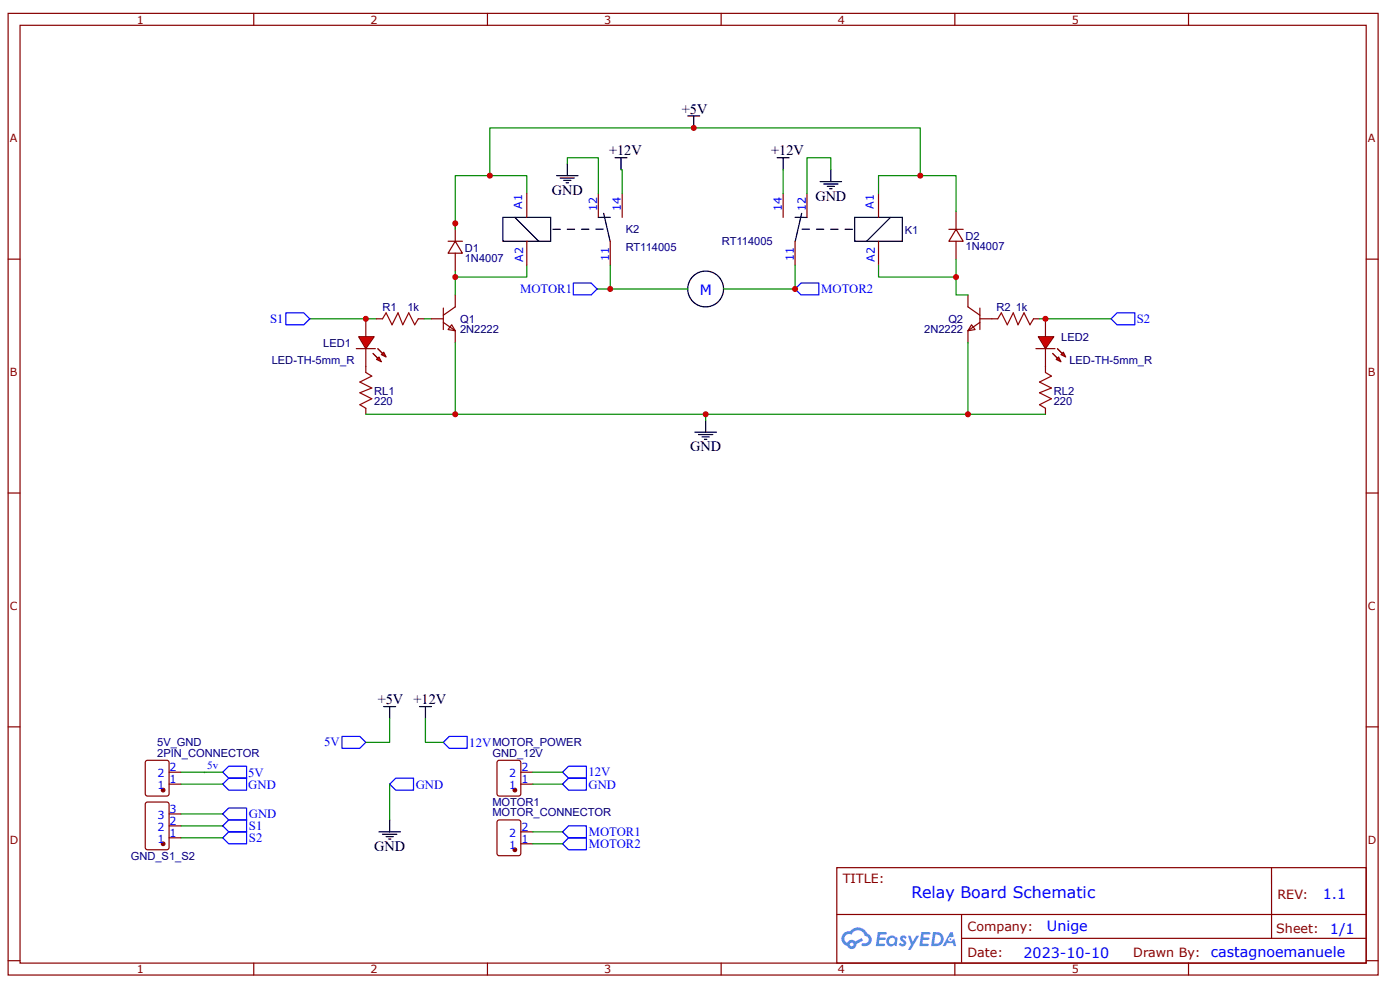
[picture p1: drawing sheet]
<svg xmlns="http://www.w3.org/2000/svg" width="297mm" height="210mm" viewBox="0 0 297 210" stroke-linecap="round" stroke-linejoin="round" font-family="sans-serif">
<g fill="none" stroke="#800" stroke-width=".25">
<path d="M1.7 2.8h290.7v203.9h-290.7zM4.3 5.4h285.5v198.8h-285.5zM53.8 2.8v2.6M103.4 2.8v2.6M153 2.8v2.6M202.6 2.8v2.6M252.1 2.8v2.6M1.7 54.9h2.6M289.8 54.9h2.6M1.7 104.5h2.6M289.8 104.5h2.6M1.7 154.1h2.6"/>
<path d="M289.8 154.1h2.6M177.5 184h112.3v20.2h-112.3zM177.6 193.9h112.1M204 198.9h85.7M204 193.9v10.1M269.8 184v14.9M1.7 203.7h2.6M53.8 204.2v2.5M103.4 204.2v2.5M153 204.2v2.5M202.6 204.2v2.5M252.1 204.2v2.5"/>
<path d="M289.8 203.7h2.6"/>
</g>
<g fill="#58f">
<path d="M191.1 198.5l.5-.2 .4 .1 .3 .3-.2 .4a.33 .33 0 0 0-.3-.3 .33 .33 0 0 0-.3 .1v.1a.85 .85 0 0 1 .7 .7 .85 .85 0 0 1-.3 .8l-.7 .1-.6-.4 .4-.4 .5 .3 .2-.1v-.2a.88 .88 0 0 1-.6-1.3z"/>
<path d="M192.6 198.4h.6l.4 1.3 .8-1.3h.6l-1.8 3h-.6l.7-1.1z"/>
<path d="M186.2 197.6h1.7l.2 .1-.1 .4h-1.3l-.1 .7h1.1l.2 .2-.2 .3h-1.1l-.2 .8h1.3l.1 .2-.1 .2-1.9 .1z"/>
<path d="M195.5 197.6h1.6l.2 .1v.4h-1.3l-.1 .7h1.1l.2 .2-.3 .3h-1.1l-.1 .8h1.2l.1 .2-.1 .2-1.9 .1z"/>
<path d="M201.6 197.6h.5l.2 .9-.4 .2a.49 .49 0 0 0-.7 .2 .49 .49 0 0 0 .3 .7 .49 .49 0 0 0 .6-.4l.4-.2 .4 1.6h-.6l-.2-.7h-1.2l-.3 .7h-.6z"/>
<path d="M197.9 197.6l-.4 3h1a1.51 1.51 0 0 0 1.7-1.5 1.51 1.51 0 0 0-1.8-1.5zM198.4 198.1a1.02 1.02 0 0 1 1.2 1.2 1.02 1.02 0 0 1-1.4 .8z"/>
<path d="M188.5 198.6a1.11 1.11 0 0 0-.3 1.6 1.11 1.11 0 0 0 1.6 .2l.4 .2 .2-1.7-.4-.2a1.01 1.01 0 0 0-1.5-.1zM188.5 199.5a.66 .66 0 0 1 1.3 0 .66 .66 0 0 1-1.3 0z"/>
<path d="M179 197.9a1.58 1.58 0 0 0 .7 2.6 1.01 1.01 0 0 0 1.2 .7 1.01 1.01 0 0 0 .8-1.1l1.4-.7-.3-.5-1.4 .7a1.02 1.02 0 0 0-1.7 .3 .99 .99 0 0 1-.4-1.4 .99 .99 0 0 1 1.4-.3 1.48 1.48 0 0 1 1.5-1 1.48 1.48 0 0 1 1.3 1.2 .82 .82 0 0 1 .8 1.1 .82 .82 0 0 1-1.2 .5l-.3 .1v.3a1.4 1.4 0 0 0 2-.6 1.4 1.4 0 0 0-.9-1.9 2.19 2.19 0 0 0-3.6-.5l-.8 .1zM180.3 200.2a.4 .4 0 0 1 .8 0 .4 .4 0 0 1-.8 0z"/>
<circle cx="201.6" cy="199.1" r=".19"/>
</g>
<path d="M65.7 67.6h14.2" fill="none" stroke="#080" stroke-width=".25"/>
<path d="M220.3 71.4h3.3l-1.8 2.5z" fill="#f00"/>
<path d="M219.8 73.9h4M220.3 71.4h3.3l-1.8 2.5z" fill="none" stroke="#800" stroke-width=".25"/>
<path d="M224.3 73.9l1 1z" fill="#800"/>
<path d="M224.3 73.9l1 1" fill="none" stroke="#800" stroke-width=".25"/>
<path d="M223.3 74.9l1 1z" fill="#800"/>
<path d="M223.3 74.9l1 1" fill="none" stroke="#800" stroke-width=".25"/>
<path d="M225.1 75.2l.5-.5 .5 1z" fill="#f00"/>
<path d="M225.1 75.2l.5-.5 .5 1z" fill="none" stroke="#800" stroke-width=".25"/>
<path d="M224.1 76.2l.5-.5 .5 1z" fill="#f00"/>
<path d="M221.8 67.6v3.8M221.8 73.9v3.8M224.1 76.2l.5-.5 .5 1z" fill="none" stroke="#800" stroke-width=".25"/>
<path d="M76.1 71.4h3.3l-1.8 2.5z" fill="#f00"/>
<path d="M75.6 73.9h4M76.1 71.4h3.3l-1.8 2.5z" fill="none" stroke="#800" stroke-width=".25"/>
<path d="M80.1 73.9l1.1 1z" fill="#800"/>
<path d="M80.1 73.9l1.1 1" fill="none" stroke="#800" stroke-width=".25"/>
<path d="M79.1 74.9l1 1z" fill="#800"/>
<path d="M79.1 74.9l1 1" fill="none" stroke="#800" stroke-width=".25"/>
<path d="M80.9 75.2l.5-.5 .5 1z" fill="#f00"/>
<path d="M80.9 75.2l.5-.5 .5 1z" fill="none" stroke="#800" stroke-width=".25"/>
<path d="M79.9 76.2l.5-.5 .5 1z" fill="#f00"/>
<g fill="none" stroke="#800" stroke-width=".25">
<path d="M95.1 51.1h3M96.6 51.1l1.5 2.6h-3zM96.6 47.4v3.7M96.6 53.7v3.8M201.3 48.6h3M202.8 48.6l1.5 2.5h-3zM202.8 44.8v3.8M202.8 51.1v3.8M77.6 67.6v3.8M77.6 73.9v5.1M79.9 76.2l.5-.5 .5 1zM79.9 67.6h1.3"/>
<path d="M88.7 67.6h1.3M91.5 67.6h2.6M94.1 68.4l2.5 1.7v2.6M94.1 65.3v4.6M95.8 68.9l.8 1.2-1.5-.2zM96.6 62.5v2.6l-2.5 1.7M205.4 62.5v2.6l2.5 1.7M206.1 68.9l.8 1-1.5 .2zM207.9 67.6h3.8M207.9 68.4l-2.5 1.7v2.6M207.9 65.3v4.6M219.3 67.6h1.2"/>
<path d="M221.8 77.7v1.3M77.6 86.6v1.2M221.8 86.6v1.2M31 170.2l.3-.2h4.1l.4 .4 .1 9.3-.3 .4-4.3 .1-.4-.4-.1-9.3z"/>
</g>
<path d="M77.6 79l1.3 .7-2.6 1.3 2.6 1.3-2.6 1 2.6 1.2-2.6 1.3 1.3 .8M81.2 67.6l.7-1.3 1.3 2.6 1.2-2.6 1.1 2.6 1.2-2.6 1.3 2.6 .7-1.3M211.7 67.6l.7-1.3 1.3 2.6 1.3-2.6 1 2.6 1.2-2.6 1.3 2.6 .8-1.3M221.8 79l1.3 .7-2.6 1.3 2.6 1.3-2.6 1 2.6 1.2-2.6 1.3 1.3 .8" fill="none" stroke="#a00000" stroke-width=".25"/>
<path d="M96.6 58.7v3.8M111.8 56.2v2.5h-15.2v-1.2M111.8 41v-3.8h-15.2v11.4M90 67.6h1.5" fill="none" stroke="#080" stroke-width=".25"/>
<circle cx="34.6" cy="178.9" r=".38" fill="#800"/>
<g fill="none" stroke="#800" stroke-width=".25">
<path d="M31 161.3l.3-.1h4.1l.4 .2 .1 6.9-.3 .4-4.3 .1-.4-.3-.1-6.8zM35.9 177.6h2.5M35.9 175.1h2.5M35.9 172.6h2.5"/>
<circle cx="34.6" cy="178.9" r=".38"/>
</g>
<circle cx="34.6" cy="167.5" r=".38" fill="#800"/>
<g fill="none" stroke="#800" stroke-width=".25">
<path d="M111.8 41v5.1M111.8 51.1v5.1M126.9 41v5.1M129.5 51.1v5.1M132 41v5.1M166.1 41v5.1M168.7 51.1v5.1M171.2 41v5.1M186.4 41v5.1M186.4 51.1v5.1M35.9 166.2h2.5M35.9 163.7h2.5"/>
<path d="M105.6 161.3l.3-.1h4.1l.4 .2 .1 6.9-.2 .4-4.4 .1-.4-.3-.1-6.8z"/>
<circle cx="34.6" cy="167.5" r=".38"/>
</g>
<g fill="none" stroke="#000" stroke-width=".25">
<path d="M118.1 37.2h4.5M118.8 37.7h3.1M119.6 38.2h1.5M120.1 38.8h.5M120.4 34.7v2.5M130.5 33.4h2.5M131.7 33.4v2.6M145.9 24.6h2.5M147.2 24.6v2.5M164.9 33.4h2.5M166.1 33.4v2.6M174 38.5h4.5"/>
<path d="M174.7 39h3.1M175.5 39.5h1.5M176.3 36v2.5M106.7 46.1h10.1v5h-10.1zM109.2 46.1l5.1 5M128.1 45.2l1.3 5.9M129.5 46.1h-2.6M168.7 46.1h2.5M170.1 45.2l-1.4 5.9M176 40h.5M181.3 46.1h10.1v5h-10.1zM188.9 46.1l-5 5"/>
<path d="M147.4 91.6h4.6M148.2 92.1h3M148.9 92.6h1.6M149.4 93.1h.6M149.7 89.1v2.5M81.4 149.8h2.5M82.7 149.8v2.5M80.4 176.4h4.5M81.2 176.9h3M81.9 177.4h1.5M82.4 177.9h.5M82.7 173.8v2.6"/>
</g>
<g fill="#000">
<path d="M117.2 48.5h1.6l.2 .1-.2 .1h-1.5zM120.3 48.5h1.6l.1 .1-.1 .1h-1.5zM123.3 48.5h1.6l.1 .1-.1 .1h-1.5zM126.3 48.5h1.6l.2 .1-.2 .1h-1.5z"/>
<path d="M179.2 48.5h1.6l.1 .1-.1 .1h-1.5zM176.2 48.5h1.6l.1 .1-.1 .1h-1.5zM173.1 48.5h1.6l.2 .1-.2 .1h-1.5zM170.1 48.5h1.6l.1 .1-.1 .1h-1.5z"/>
<path d="M43.5 163.5v.5zM43.2 163.7h.5z"/>
</g>
<path d="M60.7 66.3h3.8l1.2 1.3-1.2 1.3h-3.8zM235.7 67.6l1.3-1.3h3.8v2.6h-3.8zM72.6 156.1h3.7l1.3 1.3-1.3 1.3h-3.7zM47.3 163.7l1.2-1.3h3.8v2.6h-3.8zM47.3 166.2l1.2-1.2h3.8v2.5h-3.8zM47.3 172.6l1.2-1.3h3.8v2.5h-3.8zM47.3 175.1l1.2-1.3h3.8v2.6h-3.8zM47.3 177.6l1.2-1.2h3.8v2.5h-3.8zM82.7 166.2l1.2-1.2h3.8v2.5h-3.8z" fill="none" stroke="#00f" stroke-width=".25"/>
<g fill="none" stroke="#080" stroke-width=".25">
<path d="M103.9 37.2v-10.1h91.3v10.1M120.4 34.7v-1.3h6.5v7.6M131.7 36h.3v5M166.1 36v5M176.3 36v-2.6h-5.1v7.6M186.4 56.2v2.5h16.4v3.8h2.6M186.4 41v-3.8h16.4v7.6M202.8 54.9v3.8M220.5 67.6h15.2M82.7 152.3v5.1h-5.1M38.4 163.7h8.9M38.4 166.2h8.9"/>
<path d="M38.4 172.6h8.9M38.4 175.1h8.9M38.4 177.6h8.9M82.7 166.2v7.6"/>
</g>
<circle cx="109.2" cy="167.5" r=".38" fill="#800"/>
<g fill="none" stroke="#800" stroke-width=".25">
<path d="M105.6 174l.3-.2h4.1l.4 .3 .1 6.8-.2 .4-4.4 .1-.4-.2-.1-6.9zM110.5 166.2h2.5M110.5 163.7h2.5"/>
<circle cx="109.2" cy="167.5" r=".38"/>
</g>
<circle cx="109.2" cy="180.2" r=".38" fill="#800"/>
<g fill="none" stroke="#800" stroke-width=".25">
<path d="M110.5 178.9h2.5M110.5 176.4h2.5"/>
<circle cx="109.2" cy="180.2" r=".38"/>
</g>
<path d="M121.6 60h3.8l1.3 1.3-1.3 1.2h-3.8zM168.7 61.3l1.2-1.3h3.8v2.5h-3.8zM94.1 157.4l1.2-1.3h3.8v2.6h-3.8zM119.3 166.2l1.3-1.2h3.8v2.5h-3.8zM119.3 163.7l1.3-1.3h3.8v2.6h-3.8zM119.3 178.9l1.3-1.3h3.8v2.6h-3.8zM120.6 175.1h3.8v2.5h-3.8l-1.3-1.2z" fill="none" stroke="#00f" stroke-width=".25"/>
<path d="M129.5 56.2v5.1h16.4M168.7 56.2v5.1h-15.2M96.6 72.7v15.1M126.7 61.3h2.8M205.4 72.7v15.1M77.6 87.8h144.2M149.7 87.8v1.3M90.3 152.3v5.1h3.8M113 163.7h6.3M113 166.2h6.3M113 176.4h6.3M113 178.9h6.3" fill="none" stroke="#080" stroke-width=".25"/>
<g fill="none" stroke="#000" stroke-width=".25">
<path d="M89 149.8h2.5M90.3 149.8v2.5"/>
<circle cx="149.7" cy="61.3" r="3.8"/>
</g>
<g fill="#c00">
<circle cx="96.6" cy="47.4" r=".63"/>
<circle cx="96.6" cy="58.7" r=".63"/>
<circle cx="77.6" cy="67.6" r=".63"/>
<circle cx="221.8" cy="67.6" r=".63"/>
<circle cx="202.8" cy="58.7" r=".63"/>
<circle cx="168.7" cy="61.3" r=".63"/>
<circle cx="103.9" cy="37.2" r=".63"/>
<circle cx="129.5" cy="61.3" r=".63"/>
<circle cx="147.2" cy="27.1" r=".63"/>
<circle cx="149.7" cy="87.8" r=".63"/>
<circle cx="96.6" cy="87.8" r=".63"/>
<circle cx="195.2" cy="37.2" r=".63"/>
<circle cx="205.4" cy="87.8" r=".63"/>
</g>
<text font-size="3.4" fill="#00f" x="193.4" y="190.4">Relay Board Schematic</text>
<g font-size="3">
<text x="144.6" y="24.1">+5V</text>
<text x="129.2" y="32.9">+12V</text>
<text x="163.6" y="32.9">+12V</text>
<text x="117.1" y="41.3">GND</text>
<text x="173" y="42.6">GND</text>
<text x="146.4" y="95.7">GND</text>
<text x="80.1" y="149.3">+5V</text>
<text x="87.7" y="149.3">+12V</text>
<text x="79.4" y="180.4">GND</text>
</g>
<g font-size="3" fill="#00f">
<text x="148.4" y="62.5">M</text>
<text x="280.6" y="190.6">1.1</text>
<text x="222.1" y="197.5">Unige</text>
<text x="282.2" y="198">1/1</text>
<text x="217.1" y="203">2023-10-10</text>
<text x="256.9" y="203">castagnoemanuele</text>
</g>
<g font-size="2.7" fill="#00f">
<text x="110.3" y="62.1">MOTOR1</text>
<text x="174.2" y="62.2">MOTOR2</text>
<text x="57.3" y="68.5">S1</text>
<text x="241.2" y="68.5">S2</text>
<text x="68.7" y="158.3">5V</text>
<text x="99.6" y="158.3">12V</text>
<text x="52.7" y="164.7">5V</text>
<text x="52.7" y="167.2">GND</text>
<text x="88.2" y="167.2">GND</text>
<text x="124.9" y="164.6">12V</text>
<text x="124.9" y="167.2">GND</text>
<text x="52.8" y="173.4">GND</text>
<text x="52.8" y="176">S1</text>
<text x="52.8" y="178.5">S2</text>
<text x="124.9" y="177.3">MOTOR1</text>
<text x="124.9" y="179.8">MOTOR2</text>
</g>
<g font-size="2.7" fill="#800">
<text x="178.8" y="187.2">TITLE:</text>
<text x="271" y="190.6">REV:</text>
<text x="205.3" y="197.4">Company:</text>
<text x="270.8" y="197.9">Sheet:</text>
<text x="205.3" y="202.9">Date:</text>
<text x="240.4" y="203">Drawn By:</text>
</g>
<g font-size="2.4" fill="#800">
<text x="29" y="5">1</text>
<text x="78.6" y="5">2</text>
<text x="128.2" y="5">3</text>
<text x="177.8" y="5">4</text>
<text x="227.4" y="5">5</text>
<text x="2.1" y="30.2">A</text>
<text x="290.2" y="30.2">A</text>
<text x="2.1" y="79.7">B</text>
<text x="290.2" y="79.7">B</text>
<text x="2.1" y="129.3">C</text>
<text x="290.2" y="129.3">C</text>
<text x="2.1" y="178.9">D</text>
<text x="290.2" y="178.9">D</text>
<text x="29" y="206.3">1</text>
<text x="78.6" y="206.3">2</text>
<text x="128.2" y="206.3">3</text>
<text x="177.8" y="206.3">4</text>
<text x="227.4" y="206.3">5</text>
</g>
<g font-size="2.4" fill="#00f">
<text x="110.7" y="44.3" transform="rotate(-90 110.7 44.3)">A1</text>
<text x="126.7" y="44.8" transform="rotate(-90 126.7 44.8)">12</text>
<text x="131.7" y="44.8" transform="rotate(-90 131.7 44.8)">14</text>
<text x="165.9" y="44.8" transform="rotate(-90 165.9 44.8)">14</text>
<text x="171" y="44.8" transform="rotate(-90 171 44.8)">12</text>
<text x="185.4" y="44.3" transform="rotate(-90 185.4 44.3)">A1</text>
<text x="111" y="55.5" transform="rotate(-90 111 55.5)">A2</text>
<text x="129.2" y="55.4" transform="rotate(-90 129.2 55.4)">11</text>
<text x="168.4" y="55.4" transform="rotate(-90 168.4 55.4)">11</text>
<text x="185.6" y="55.5" transform="rotate(-90 185.6 55.5)">A2</text>
<text x="33.4" y="167.3">1</text>
<text x="33.4" y="164.7">2</text>
<text x="36" y="166">1</text>
<text x="36" y="163.5">2</text>
<text x="44" y="163.1">5v</text>
<text x="108.1" y="167.3">1</text>
<text x="108.1" y="164.7">2</text>
<text x="110.6" y="166">1</text>
<text x="110.6" y="163.5">2</text>
<text x="33.4" y="173.6">3</text>
<text x="36" y="172.3">3</text>
<text x="33.4" y="178.6">1</text>
<text x="33.4" y="176.1">2</text>
<text x="36" y="177.4">1</text>
<text x="36" y="174.8">2</text>
<text x="108.1" y="179.9">1</text>
<text x="108.1" y="177.4">2</text>
<text x="110.6" y="178.6">1</text>
<text x="110.6" y="176.1">2</text>
</g>
<g font-size="2.4" fill="#000080">
<text x="98.6" y="53.3">D1</text>
<text x="132.7" y="53.3">RT114005</text>
<text x="132.8" y="49.4">K2</text>
<text x="153.1" y="52">RT114005</text>
<text x="191.9" y="49.6">K1</text>
<text x="204.8" y="53">1N4007</text>
<text x="204.8" y="50.8">D2</text>
<text x="98.6" y="55.5">1N4007</text>
<text x="81.2" y="65.9">R1</text>
<text x="86.4" y="65.9">1k</text>
<text x="211.4" y="65.9">R2</text>
<text x="215.5" y="65.9">1k</text>
<text x="97.6" y="70.7">2N2222</text>
<text x="97.6" y="68.4">Q1</text>
<text x="196.1" y="70.7">2N2222</text>
<text x="201.2" y="68.4">Q2</text>
<text x="57.6" y="77.2">LED-TH-5mm_R</text>
<text x="68.6" y="73.5">LED1</text>
<text x="225.2" y="72.2">LED2</text>
<text x="226.9" y="77.2">LED-TH-5mm_R</text>
<text x="79.4" y="83.6">RL1</text>
<text x="223.6" y="83.7">RL2</text>
<text x="79.4" y="85.8">220</text>
<text x="223.6" y="85.9">220</text>
<text x="33.3" y="160.4">2PIN_CONNECTOR</text>
<text x="33.3" y="158.1">5V_GND</text>
<text x="104.4" y="158.2">MOTOR_POWER</text>
<text x="104.5" y="160.4">GND_12V</text>
<text x="104.4" y="170.8">MOTOR1</text>
<text x="104.5" y="173.1">MOTOR_CONNECTOR</text>
<text x="27.7" y="182.2">GND_S1_S2</text>
</g>
</svg>
